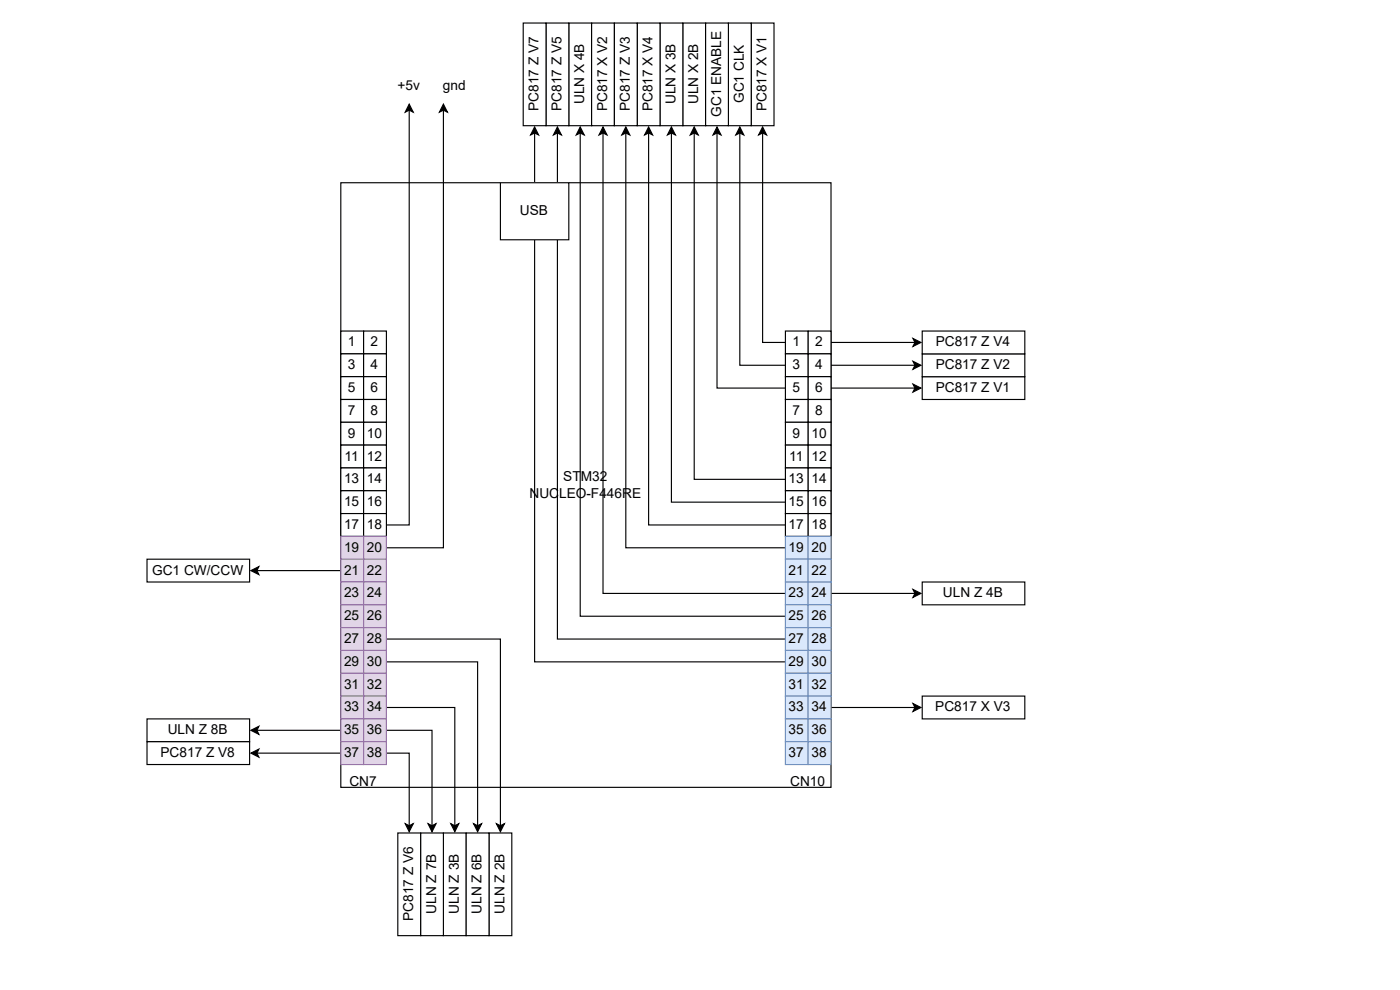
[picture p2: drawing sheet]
<svg xmlns="http://www.w3.org/2000/svg" width="297mm" height="210mm" viewBox="0 0 297 210" stroke-linecap="round" stroke-linejoin="round" font-family="sans-serif">
<path d="M72.3 38.7h104v128.2h-104z" fill="none" stroke="#000" stroke-width=".24"/>
<path d="M72.3 70.2h4.8v4.8h-4.8z" fill="#fff"/>
<path d="M72.3 70.2h4.8v4.8h-4.8z" fill="none" stroke="#000" stroke-width=".24"/>
<path d="M77.1 70.2h4.9v4.8h-4.9z" fill="#fff"/>
<path d="M77.1 70.2h4.9v4.8h-4.9z" fill="none" stroke="#000" stroke-width=".24"/>
<path d="M72.3 75h4.8v4.9h-4.8z" fill="#fff"/>
<path d="M72.3 75h4.8v4.9h-4.8z" fill="none" stroke="#000" stroke-width=".24"/>
<path d="M77.1 75h4.9v4.9h-4.9z" fill="#fff"/>
<path d="M77.1 75h4.9v4.9h-4.9z" fill="none" stroke="#000" stroke-width=".24"/>
<path d="M72.3 79.9h4.8v4.8h-4.8z" fill="#fff"/>
<path d="M72.3 79.9h4.8v4.8h-4.8z" fill="none" stroke="#000" stroke-width=".24"/>
<path d="M77.1 79.9h4.9v4.8h-4.9z" fill="#fff"/>
<path d="M77.1 79.9h4.9v4.8h-4.9z" fill="none" stroke="#000" stroke-width=".24"/>
<path d="M72.3 84.7h4.8v4.8h-4.8z" fill="#fff"/>
<path d="M72.3 84.7h4.8v4.8h-4.8z" fill="none" stroke="#000" stroke-width=".24"/>
<path d="M77.1 84.7h4.9v4.8h-4.9z" fill="#fff"/>
<path d="M77.1 84.7h4.9v4.8h-4.9z" fill="none" stroke="#000" stroke-width=".24"/>
<path d="M72.3 89.5h4.8v4.9h-4.8z" fill="#fff"/>
<path d="M72.3 89.5h4.8v4.9h-4.8z" fill="none" stroke="#000" stroke-width=".24"/>
<path d="M77.1 89.5h4.9v4.9h-4.9z" fill="#fff"/>
<path d="M77.1 89.5h4.9v4.9h-4.9z" fill="none" stroke="#000" stroke-width=".24"/>
<path d="M72.3 94.4h4.8v4.8h-4.8z" fill="#fff"/>
<path d="M72.3 94.4h4.8v4.8h-4.8z" fill="none" stroke="#000" stroke-width=".24"/>
<path d="M77.1 94.4h4.9v4.8h-4.9z" fill="#fff"/>
<path d="M77.1 94.4h4.9v4.8h-4.9z" fill="none" stroke="#000" stroke-width=".24"/>
<path d="M72.3 99.2h4.8v4.8h-4.8z" fill="#fff"/>
<path d="M72.3 99.2h4.8v4.8h-4.8z" fill="none" stroke="#000" stroke-width=".24"/>
<path d="M77.1 99.2h4.9v4.8h-4.9z" fill="#fff"/>
<path d="M77.1 99.2h4.9v4.8h-4.9z" fill="none" stroke="#000" stroke-width=".24"/>
<path d="M72.3 104h4.8v4.9h-4.8z" fill="#fff"/>
<path d="M72.3 104h4.8v4.9h-4.8z" fill="none" stroke="#000" stroke-width=".24"/>
<path d="M77.1 104h4.9v4.9h-4.9z" fill="#fff"/>
<path d="M77.1 104h4.9v4.9h-4.9z" fill="none" stroke="#000" stroke-width=".24"/>
<path d="M72.3 108.9h4.8v4.8h-4.8z" fill="#fff"/>
<path d="M86.8 22.1l.9 1.7-.9-.4-.8 .4zM86.8 23.4v87.9h-4.8M72.3 108.9h4.8v4.8h-4.8z" fill="none" stroke="#000" stroke-width=".24"/>
<path d="M86.8 22.1l.9 1.7-.9-.4-.8 .4z" fill="#000"/>
<path d="M77.1 108.9h4.9v4.8h-4.9z" fill="#fff"/>
<path d="M77.1 108.9h4.9v4.8h-4.9z" fill="none" stroke="#000" stroke-width=".24"/>
<path d="M72.3 113.7h4.8v4.9h-4.8z" fill="#e1d5e7"/>
<path d="M72.3 113.7h4.8v4.9h-4.8z" fill="none" stroke="#9673a6" stroke-width=".24"/>
<path d="M94.1 22.1l.8 1.7-.8-.4-.9 .4zM94.1 23.4v92.7h-12.1" fill="none" stroke="#000" stroke-width=".24"/>
<path d="M94.1 22.1l.8 1.7-.8-.4-.9 .4z" fill="#000"/>
<path d="M77.1 113.7h4.9v4.9h-4.9z" fill="#e1d5e7"/>
<path d="M77.1 113.7h4.9v4.9h-4.9z" fill="none" stroke="#9673a6" stroke-width=".24"/>
<path d="M53.2 121l1.7-.9-.4 .9 .4 .8zM54.5 121h17.8" fill="none" stroke="#000" stroke-width=".24"/>
<path d="M53.2 121l1.7-.9-.4 .9 .4 .8z" fill="#000"/>
<path d="M72.3 118.6h4.8v4.8h-4.8z" fill="#e1d5e7"/>
<path d="M72.3 118.6h4.8v4.8h-4.8z" fill="none" stroke="#9673a6" stroke-width=".24"/>
<path d="M77.1 118.6h4.9v4.8h-4.9z" fill="#e1d5e7"/>
<path d="M77.1 118.6h4.9v4.8h-4.9z" fill="none" stroke="#9673a6" stroke-width=".24"/>
<path d="M72.3 123.4h4.8v4.8h-4.8z" fill="#e1d5e7"/>
<path d="M72.3 123.4h4.8v4.8h-4.8z" fill="none" stroke="#9673a6" stroke-width=".24"/>
<path d="M77.1 123.4h4.9v4.8h-4.9z" fill="#e1d5e7"/>
<path d="M77.1 123.4h4.9v4.8h-4.9z" fill="none" stroke="#9673a6" stroke-width=".24"/>
<path d="M72.3 128.2h4.8v4.9h-4.8z" fill="#e1d5e7"/>
<path d="M72.3 128.2h4.8v4.9h-4.8z" fill="none" stroke="#9673a6" stroke-width=".24"/>
<path d="M77.1 128.2h4.9v4.9h-4.9z" fill="#e1d5e7"/>
<path d="M77.1 128.2h4.9v4.9h-4.9z" fill="none" stroke="#9673a6" stroke-width=".24"/>
<path d="M72.3 133.1h4.8v4.8h-4.8z" fill="#e1d5e7"/>
<path d="M72.3 133.1h4.8v4.8h-4.8z" fill="none" stroke="#9673a6" stroke-width=".24"/>
<path d="M82 135.5h24.2v39.6M105.3 174.6l.9 .5 .8-.5-.8 1.7z" fill="none" stroke="#000" stroke-width=".24"/>
<path d="M105.3 174.6l.9 .5 .8-.5-.8 1.7z" fill="#000"/>
<path d="M77.1 133.1h4.9v4.8h-4.9z" fill="#e1d5e7"/>
<path d="M77.1 133.1h4.9v4.8h-4.9z" fill="none" stroke="#9673a6" stroke-width=".24"/>
<path d="M72.3 137.9h4.8v4.8h-4.8z" fill="#e1d5e7"/>
<path d="M72.3 137.9h4.8v4.8h-4.8z" fill="none" stroke="#9673a6" stroke-width=".24"/>
<path d="M82 140.3h19.3v34.8M100.5 174.6l.8 .5 .9-.5-.9 1.7z" fill="none" stroke="#000" stroke-width=".24"/>
<path d="M100.5 174.6l.8 .5 .9-.5-.9 1.7z" fill="#000"/>
<path d="M77.1 137.9h4.9v4.8h-4.9z" fill="#e1d5e7"/>
<path d="M77.1 137.9h4.9v4.8h-4.9z" fill="none" stroke="#9673a6" stroke-width=".24"/>
<path d="M72.3 142.7h4.8v4.9h-4.8z" fill="#e1d5e7"/>
<path d="M72.3 142.7h4.8v4.9h-4.8z" fill="none" stroke="#9673a6" stroke-width=".24"/>
<path d="M77.1 142.7h4.9v4.9h-4.9z" fill="#e1d5e7"/>
<path d="M77.1 142.7h4.9v4.9h-4.9z" fill="none" stroke="#9673a6" stroke-width=".24"/>
<path d="M72.3 147.6h4.8v4.8h-4.8z" fill="#e1d5e7"/>
<path d="M72.3 147.6h4.8v4.8h-4.8z" fill="none" stroke="#9673a6" stroke-width=".24"/>
<path d="M82 150h14.5v25.1M95.6 174.6l.9 .5 .8-.5-.8 1.7z" fill="none" stroke="#000" stroke-width=".24"/>
<path d="M95.6 174.6l.9 .5 .8-.5-.8 1.7z" fill="#000"/>
<path d="M77.1 147.6h4.9v4.8h-4.9z" fill="#e1d5e7"/>
<path d="M77.1 147.6h4.9v4.8h-4.9z" fill="none" stroke="#9673a6" stroke-width=".24"/>
<path d="M53.2 154.8l1.7-.8-.4 .8 .4 .9zM54.5 154.8h17.8" fill="none" stroke="#000" stroke-width=".24"/>
<path d="M53.2 154.8l1.7-.8-.4 .8 .4 .9z" fill="#000"/>
<path d="M72.3 152.4h4.8v4.9h-4.8z" fill="#e1d5e7"/>
<path d="M72.3 152.4h4.8v4.9h-4.8z" fill="none" stroke="#9673a6" stroke-width=".24"/>
<path d="M82 154.8h9.7v20.3M90.8 174.6l.9 .5 .8-.5-.8 1.7z" fill="none" stroke="#000" stroke-width=".24"/>
<path d="M90.8 174.6l.9 .5 .8-.5-.8 1.7z" fill="#000"/>
<path d="M77.1 152.4h4.9v4.9h-4.9z" fill="#e1d5e7"/>
<path d="M77.1 152.4h4.9v4.9h-4.9z" fill="none" stroke="#9673a6" stroke-width=".24"/>
<path d="M53.2 159.7l1.7-.9-.4 .9 .4 .8zM54.5 159.7h17.8" fill="none" stroke="#000" stroke-width=".24"/>
<path d="M53.2 159.7l1.7-.9-.4 .9 .4 .8z" fill="#000"/>
<path d="M72.3 157.3h4.8v4.8h-4.8z" fill="#e1d5e7"/>
<path d="M72.3 157.3h4.8v4.8h-4.8z" fill="none" stroke="#9673a6" stroke-width=".24"/>
<path d="M82 159.7h4.8v15.4M86 174.6l.8 .5 .9-.5-.9 1.7z" fill="none" stroke="#000" stroke-width=".24"/>
<path d="M86 174.6l.8 .5 .9-.5-.9 1.7z" fill="#000"/>
<path d="M77.1 157.3h4.9v4.8h-4.9z" fill="#e1d5e7"/>
<path d="M77.1 157.3h4.9v4.8h-4.9z" fill="none" stroke="#9673a6" stroke-width=".24"/>
<path d="M161.8 26.9l.8 1.7-.8-.4-.9 .4zM161.8 28.2v44.4h4.8" fill="none" stroke="#000" stroke-width=".24"/>
<path d="M161.8 26.9l.8 1.7-.8-.4-.9 .4z" fill="#000"/>
<path d="M166.6 70.2h4.9v4.8h-4.9z" fill="#fff"/>
<path d="M166.6 70.2h4.9v4.8h-4.9zM176.3 72.6h17.8M193.7 71.8l1.7 .8-1.7 .8 .4-.8z" fill="none" stroke="#000" stroke-width=".24"/>
<path d="M193.7 71.8l1.7 .8-1.7 .8 .4-.8z" fill="#000"/>
<path d="M171.5 70.2h4.8v4.8h-4.8z" fill="#fff"/>
<path d="M157 26.9l.8 1.7-.8-.4-.9 .4zM157 28.2v49.2h9.6M171.5 70.2h4.8v4.8h-4.8z" fill="none" stroke="#000" stroke-width=".24"/>
<path d="M157 26.9l.8 1.7-.8-.4-.9 .4z" fill="#000"/>
<path d="M166.6 75h4.9v4.9h-4.9z" fill="#fff"/>
<path d="M166.6 75h4.9v4.9h-4.9zM176.3 77.4h17.8M193.7 76.6l1.7 .8-1.7 .9 .4-.9z" fill="none" stroke="#000" stroke-width=".24"/>
<path d="M193.7 76.6l1.7 .8-1.7 .9 .4-.9z" fill="#000"/>
<path d="M171.5 75h4.8v4.9h-4.8z" fill="#fff"/>
<path d="M152.1 26.9l.9 1.7-.9-.4-.8 .4zM152.1 28.2v54.1h14.5M171.5 75h4.8v4.9h-4.8z" fill="none" stroke="#000" stroke-width=".24"/>
<path d="M152.1 26.9l.9 1.7-.9-.4-.8 .4z" fill="#000"/>
<path d="M166.6 79.9h4.9v4.8h-4.9z" fill="#fff"/>
<path d="M166.6 79.9h4.9v4.8h-4.9zM176.3 82.3h17.8M193.7 81.4l1.7 .9-1.7 .8 .4-.8z" fill="none" stroke="#000" stroke-width=".24"/>
<path d="M193.7 81.4l1.7 .9-1.7 .8 .4-.8z" fill="#000"/>
<path d="M171.5 79.9h4.8v4.8h-4.8z" fill="#fff"/>
<path d="M171.5 79.9h4.8v4.8h-4.8z" fill="none" stroke="#000" stroke-width=".24"/>
<path d="M166.6 84.7h4.9v4.8h-4.9z" fill="#fff"/>
<path d="M166.6 84.7h4.9v4.8h-4.9z" fill="none" stroke="#000" stroke-width=".24"/>
<path d="M171.5 84.7h4.8v4.8h-4.8z" fill="#fff"/>
<path d="M171.5 84.7h4.8v4.8h-4.8z" fill="none" stroke="#000" stroke-width=".24"/>
<path d="M166.6 89.5h4.9v4.9h-4.9z" fill="#fff"/>
<path d="M166.6 89.5h4.9v4.9h-4.9z" fill="none" stroke="#000" stroke-width=".24"/>
<path d="M171.5 89.5h4.8v4.9h-4.8z" fill="#fff"/>
<path d="M171.5 89.5h4.8v4.9h-4.8z" fill="none" stroke="#000" stroke-width=".24"/>
<path d="M166.6 94.4h4.9v4.8h-4.9z" fill="#fff"/>
<path d="M166.6 94.4h4.9v4.8h-4.9z" fill="none" stroke="#000" stroke-width=".24"/>
<path d="M171.5 94.4h4.8v4.8h-4.8z" fill="#fff"/>
<path d="M147.3 26.9l.8 1.7-.8-.4-.9 .4zM147.3 28.2v73.4h19.3M171.5 94.4h4.8v4.8h-4.8z" fill="none" stroke="#000" stroke-width=".24"/>
<path d="M147.3 26.9l.8 1.7-.8-.4-.9 .4z" fill="#000"/>
<path d="M166.6 99.2h4.9v4.8h-4.9z" fill="#fff"/>
<path d="M166.6 99.2h4.9v4.8h-4.9z" fill="none" stroke="#000" stroke-width=".24"/>
<path d="M171.5 99.2h4.8v4.8h-4.8z" fill="#fff"/>
<path d="M142.4 26.9l.9 1.7-.9-.4-.8 .4zM142.4 28.2v78.3h24.2M171.5 99.2h4.8v4.8h-4.8z" fill="none" stroke="#000" stroke-width=".24"/>
<path d="M142.4 26.9l.9 1.7-.9-.4-.8 .4z" fill="#000"/>
<path d="M166.6 104h4.9v4.9h-4.9z" fill="#fff"/>
<path d="M166.6 104h4.9v4.9h-4.9z" fill="none" stroke="#000" stroke-width=".24"/>
<path d="M171.5 104h4.8v4.9h-4.8z" fill="#fff"/>
<path d="M137.6 26.9l.9 1.7-.9-.4-.8 .4zM137.6 28.2v83.1h29M171.5 104h4.8v4.9h-4.8z" fill="none" stroke="#000" stroke-width=".24"/>
<path d="M137.6 26.9l.9 1.7-.9-.4-.8 .4z" fill="#000"/>
<path d="M166.6 108.9h4.9v4.8h-4.9z" fill="#fff"/>
<path d="M166.6 108.9h4.9v4.8h-4.9z" fill="none" stroke="#000" stroke-width=".24"/>
<path d="M171.5 108.9h4.8v4.8h-4.8z" fill="#fff"/>
<path d="M132.8 26.9l.8 1.7-.8-.4-.9 .4zM132.8 28.2v87.9h33.8M171.5 108.9h4.8v4.8h-4.8z" fill="none" stroke="#000" stroke-width=".24"/>
<path d="M132.8 26.9l.8 1.7-.8-.4-.9 .4z" fill="#000"/>
<path d="M166.6 113.7h4.9v4.9h-4.9z" fill="#dae8fc"/>
<path d="M166.6 113.7h4.9v4.9h-4.9z" fill="none" stroke="#6c8ebf" stroke-width=".24"/>
<path d="M171.5 113.7h4.8v4.9h-4.8z" fill="#dae8fc"/>
<path d="M171.5 113.7h4.8v4.9h-4.8z" fill="none" stroke="#6c8ebf" stroke-width=".24"/>
<path d="M166.6 118.6h4.9v4.8h-4.9z" fill="#dae8fc"/>
<path d="M166.6 118.6h4.9v4.8h-4.9z" fill="none" stroke="#6c8ebf" stroke-width=".24"/>
<path d="M171.5 118.6h4.8v4.8h-4.8z" fill="#dae8fc"/>
<path d="M171.5 118.6h4.8v4.8h-4.8z" fill="none" stroke="#6c8ebf" stroke-width=".24"/>
<path d="M127.9 26.9l.9 1.7-.9-.4-.8 .4zM127.9 28.2v97.6h38.7" fill="none" stroke="#000" stroke-width=".24"/>
<path d="M127.9 26.9l.9 1.7-.9-.4-.8 .4z" fill="#000"/>
<path d="M166.6 123.4h4.9v4.8h-4.9z" fill="#dae8fc"/>
<path d="M166.6 123.4h4.9v4.8h-4.9z" fill="none" stroke="#6c8ebf" stroke-width=".24"/>
<path d="M176.3 125.8h17.8M193.7 125l1.7 .8-1.7 .9 .4-.9z" fill="none" stroke="#000" stroke-width=".24"/>
<path d="M193.7 125l1.7 .8-1.7 .9 .4-.9z" fill="#000"/>
<path d="M171.5 123.4h4.8v4.8h-4.8z" fill="#dae8fc"/>
<path d="M171.5 123.4h4.8v4.8h-4.8z" fill="none" stroke="#6c8ebf" stroke-width=".24"/>
<path d="M123.1 26.9l.8 1.7-.8-.4-.9 .4zM123.1 28.2v102.4h43.5" fill="none" stroke="#000" stroke-width=".24"/>
<path d="M123.1 26.9l.8 1.7-.8-.4-.9 .4z" fill="#000"/>
<path d="M166.6 128.2h4.9v4.9h-4.9z" fill="#dae8fc"/>
<path d="M166.6 128.2h4.9v4.9h-4.9z" fill="none" stroke="#6c8ebf" stroke-width=".24"/>
<path d="M171.5 128.2h4.8v4.9h-4.8z" fill="#dae8fc"/>
<path d="M171.5 128.2h4.8v4.9h-4.8z" fill="none" stroke="#6c8ebf" stroke-width=".24"/>
<path d="M118.3 26.9l.8 1.7-.8-.4-.9 .4zM118.3 28.2v107.3h48.3" fill="none" stroke="#000" stroke-width=".24"/>
<path d="M118.3 26.9l.8 1.7-.8-.4-.9 .4z" fill="#000"/>
<path d="M166.6 133.1h4.9v4.8h-4.9z" fill="#dae8fc"/>
<path d="M166.6 133.1h4.9v4.8h-4.9z" fill="none" stroke="#6c8ebf" stroke-width=".24"/>
<path d="M171.5 133.1h4.8v4.8h-4.8z" fill="#dae8fc"/>
<path d="M171.5 133.1h4.8v4.8h-4.8z" fill="none" stroke="#6c8ebf" stroke-width=".24"/>
<path d="M113.4 26.9l.9 1.7-.9-.4-.8 .4zM113.4 28.2v112.1h53.2" fill="none" stroke="#000" stroke-width=".24"/>
<path d="M113.4 26.9l.9 1.7-.9-.4-.8 .4z" fill="#000"/>
<path d="M166.6 137.9h4.9v4.8h-4.9z" fill="#dae8fc"/>
<path d="M166.6 137.9h4.9v4.8h-4.9z" fill="none" stroke="#6c8ebf" stroke-width=".24"/>
<path d="M171.5 137.9h4.8v4.8h-4.8z" fill="#dae8fc"/>
<path d="M171.5 137.9h4.8v4.8h-4.8z" fill="none" stroke="#6c8ebf" stroke-width=".24"/>
<path d="M166.6 142.7h4.9v4.9h-4.9z" fill="#dae8fc"/>
<path d="M166.6 142.7h4.9v4.9h-4.9z" fill="none" stroke="#6c8ebf" stroke-width=".24"/>
<path d="M171.5 142.7h4.8v4.9h-4.8z" fill="#dae8fc"/>
<path d="M171.5 142.7h4.8v4.9h-4.8z" fill="none" stroke="#6c8ebf" stroke-width=".24"/>
<path d="M166.6 147.6h4.9v4.8h-4.9z" fill="#dae8fc"/>
<path d="M166.6 147.6h4.9v4.8h-4.9z" fill="none" stroke="#6c8ebf" stroke-width=".24"/>
<path d="M176.3 150h17.8M193.7 149.1l1.7 .9-1.7 .8 .4-.8z" fill="none" stroke="#000" stroke-width=".24"/>
<path d="M193.7 149.1l1.7 .9-1.7 .8 .4-.8z" fill="#000"/>
<path d="M171.5 147.6h4.8v4.8h-4.8z" fill="#dae8fc"/>
<path d="M171.5 147.6h4.8v4.8h-4.8z" fill="none" stroke="#6c8ebf" stroke-width=".24"/>
<path d="M166.6 152.4h4.9v4.9h-4.9z" fill="#dae8fc"/>
<path d="M166.6 152.4h4.9v4.9h-4.9z" fill="none" stroke="#6c8ebf" stroke-width=".24"/>
<path d="M171.5 152.4h4.8v4.9h-4.8z" fill="#dae8fc"/>
<path d="M171.5 152.4h4.8v4.9h-4.8z" fill="none" stroke="#6c8ebf" stroke-width=".24"/>
<path d="M166.6 157.3h4.9v4.8h-4.9z" fill="#dae8fc"/>
<path d="M166.6 157.3h4.9v4.8h-4.9z" fill="none" stroke="#6c8ebf" stroke-width=".24"/>
<path d="M171.5 157.3h4.8v4.8h-4.8z" fill="#dae8fc"/>
<path d="M171.5 157.3h4.8v4.8h-4.8z" fill="none" stroke="#6c8ebf" stroke-width=".24"/>
<path d="M106.2 38.7h14.5v12.1h-14.5z" fill="#fff"/>
<path d="M106.2 38.7h14.5v12.1h-14.5z" fill="none" stroke="#000" stroke-width=".24"/>
<path d="M103.7 176.6h4.9v21.8h-4.9z" fill="#fff"/>
<path d="M103.7 176.6h4.9v21.8h-4.9z" fill="none" stroke="#000" stroke-width=".24"/>
<path d="M94.1 176.6h4.8v21.8h-4.8z" fill="#fff"/>
<path d="M94.1 176.6h4.8v21.8h-4.8z" fill="none" stroke="#000" stroke-width=".24"/>
<path d="M195.6 123.4h21.8v4.8h-21.8z" fill="#fff"/>
<path d="M195.6 123.4h21.8v4.8h-21.8z" fill="none" stroke="#000" stroke-width=".24"/>
<path d="M98.9 176.6h4.8v21.8h-4.8z" fill="#fff"/>
<path d="M98.9 176.6h4.8v21.8h-4.8z" fill="none" stroke="#000" stroke-width=".24"/>
<path d="M89.2 176.6h4.9v21.8h-4.9z" fill="#fff"/>
<path d="M89.2 176.6h4.9v21.8h-4.9z" fill="none" stroke="#000" stroke-width=".24"/>
<path d="M31.2 152.4h21.8v4.9h-21.8z" fill="#fff"/>
<path d="M31.2 152.4h21.8v4.9h-21.8z" fill="none" stroke="#000" stroke-width=".24"/>
<path d="M144.9 4.9h4.8v21.8h-4.8z" fill="#fff"/>
<path d="M144.9 4.9h4.8v21.8h-4.8z" fill="none" stroke="#000" stroke-width=".24"/>
<path d="M140 4.9h4.9v21.8h-4.9z" fill="#fff"/>
<path d="M140 4.9h4.9v21.8h-4.9z" fill="none" stroke="#000" stroke-width=".24"/>
<path d="M120.7 4.9h4.8v21.8h-4.8z" fill="#fff"/>
<path d="M120.7 4.9h4.8v21.8h-4.8z" fill="none" stroke="#000" stroke-width=".24"/>
<path d="M159.4 4.9h4.8v21.8h-4.8z" fill="#fff"/>
<path d="M159.4 4.9h4.8v21.8h-4.8z" fill="none" stroke="#000" stroke-width=".24"/>
<path d="M125.5 4.9h4.8v21.8h-4.8z" fill="#fff"/>
<path d="M125.5 4.9h4.8v21.8h-4.8z" fill="none" stroke="#000" stroke-width=".24"/>
<path d="M195.6 147.6h21.8v4.8h-21.8z" fill="#fff"/>
<path d="M195.6 147.6h21.8v4.8h-21.8z" fill="none" stroke="#000" stroke-width=".24"/>
<path d="M135.2 4.9h4.8v21.8h-4.8z" fill="#fff"/>
<path d="M135.2 4.9h4.8v21.8h-4.8z" fill="none" stroke="#000" stroke-width=".24"/>
<path d="M195.6 79.9h21.8v4.8h-21.8z" fill="#fff"/>
<path d="M195.6 79.9h21.8v4.8h-21.8z" fill="none" stroke="#000" stroke-width=".24"/>
<path d="M195.6 75h21.8v4.9h-21.8z" fill="#fff"/>
<path d="M195.6 75h21.8v4.9h-21.8z" fill="none" stroke="#000" stroke-width=".24"/>
<path d="M130.3 4.9h4.9v21.8h-4.9z" fill="#fff"/>
<path d="M130.3 4.9h4.9v21.8h-4.9z" fill="none" stroke="#000" stroke-width=".24"/>
<path d="M195.6 70.2h21.8v4.8h-21.8z" fill="#fff"/>
<path d="M195.6 70.2h21.8v4.8h-21.8z" fill="none" stroke="#000" stroke-width=".24"/>
<path d="M115.8 4.9h4.9v21.8h-4.9z" fill="#fff"/>
<path d="M115.8 4.9h4.9v21.8h-4.9z" fill="none" stroke="#000" stroke-width=".24"/>
<path d="M84.4 176.6h4.8v21.8h-4.8z" fill="#fff"/>
<path d="M84.4 176.6h4.8v21.8h-4.8z" fill="none" stroke="#000" stroke-width=".24"/>
<path d="M111 4.9h4.8v21.8h-4.8z" fill="#fff"/>
<path d="M111 4.9h4.8v21.8h-4.8z" fill="none" stroke="#000" stroke-width=".24"/>
<path d="M31.2 157.3h21.8v4.8h-21.8z" fill="#fff"/>
<path d="M31.2 157.3h21.8v4.8h-21.8z" fill="none" stroke="#000" stroke-width=".24"/>
<path d="M31.2 118.6h21.8v4.8h-21.8z" fill="#fff"/>
<path d="M31.2 118.6h21.8v4.8h-21.8z" fill="none" stroke="#000" stroke-width=".24"/>
<path d="M154.5 4.9h4.9v21.8h-4.9z" fill="#fff"/>
<path d="M154.5 4.9h4.9v21.8h-4.9z" fill="none" stroke="#000" stroke-width=".24"/>
<path d="M149.7 4.9h4.8v21.8h-4.8z" fill="#fff"/>
<path d="M149.7 4.9h4.8v21.8h-4.8z" fill="none" stroke="#000" stroke-width=".24"/>
<g font-size="2.9">
<text x="84.3" y="19">+5v</text>
<text x="93.9" y="19">gnd</text>
<text x="114.3" y="23.6" transform="rotate(-90 114.3 23.6)">PC817 Z V7</text>
<text x="119.1" y="23.6" transform="rotate(-90 119.1 23.6)">PC817 Z V5</text>
<text x="123.9" y="22.1" transform="rotate(-90 123.9 22.1)">ULN X 4B</text>
<text x="128.8" y="23.6" transform="rotate(-90 128.8 23.6)">PC817 X V2</text>
<text x="133.6" y="23.6" transform="rotate(-90 133.6 23.6)">PC817 Z V3</text>
<text x="138.5" y="23.6" transform="rotate(-90 138.5 23.6)">PC817 X V4</text>
<text x="143.3" y="22.1" transform="rotate(-90 143.3 22.1)">ULN X 3B</text>
<text x="148.1" y="22.1" transform="rotate(-90 148.1 22.1)">ULN X 2B</text>
<text x="157.8" y="21.9" transform="rotate(-90 157.8 21.9)">GC1 CLK</text>
<text x="162.6" y="23.6" transform="rotate(-90 162.6 23.6)">PC817 X V1</text>
<text x="153" y="24.8" transform="rotate(-90 153 24.8)">GC1 ENABLE</text>
<text x="110.3" y="45.6">USB</text>
<text x="73.8" y="73.4">1</text>
<text x="78.6" y="73.4">2</text>
<text x="168.1" y="73.4">1</text>
<text x="173" y="73.4">2</text>
<text x="198.5" y="73.4">PC817 Z V4</text>
<text x="73.8" y="78.3">3</text>
<text x="73.8" y="83.1">5</text>
<text x="78.6" y="78.3">4</text>
<text x="78.6" y="83.1">6</text>
<text x="168.1" y="78.3">3</text>
<text x="168.1" y="83.1">5</text>
<text x="173" y="78.3">4</text>
<text x="173" y="83.1">6</text>
<text x="198.5" y="83.1">PC817 Z V1</text>
<text x="198.5" y="78.3">PC817 Z V2</text>
<text x="73.8" y="88">7</text>
<text x="78.6" y="88">8</text>
<text x="168.1" y="88">7</text>
<text x="173" y="88">8</text>
<text x="73.8" y="92.8">9</text>
<text x="77.8" y="92.8">10</text>
<text x="168.1" y="92.8">9</text>
<text x="172.1" y="92.8">10</text>
<text x="73.1" y="97.6">11</text>
<text x="77.8" y="97.6">12</text>
<text x="119.5" y="102">STM32</text>
<text x="167.4" y="97.6">11</text>
<text x="172.1" y="97.6">12</text>
<text x="73" y="102.5">13</text>
<text x="73" y="107.3">15</text>
<text x="77.8" y="102.5">14</text>
<text x="77.8" y="107.3">16</text>
<text x="112.3" y="105.6">NUCLEO-F446RE</text>
<text x="167.3" y="102.5">13</text>
<text x="167.3" y="107.3">15</text>
<text x="172.1" y="102.5">14</text>
<text x="172.1" y="107.3">16</text>
<text x="73" y="112.1">17</text>
<text x="77.8" y="112.1">18</text>
<text x="167.3" y="112.1">17</text>
<text x="172.1" y="112.1">18</text>
<text x="73" y="117">19</text>
<text x="77.8" y="117">20</text>
<text x="167.3" y="117">19</text>
<text x="172.1" y="117">20</text>
<text x="32.3" y="121.8">GC1 CW/CCW</text>
<text x="73" y="121.8">21</text>
<text x="77.8" y="121.8">22</text>
<text x="167.3" y="121.8">21</text>
<text x="172.1" y="121.8">22</text>
<text x="73" y="126.7">23</text>
<text x="73" y="131.5">25</text>
<text x="77.8" y="126.7">24</text>
<text x="77.8" y="131.5">26</text>
<text x="167.3" y="126.7">23</text>
<text x="167.3" y="131.5">25</text>
<text x="172.1" y="126.7">24</text>
<text x="172.1" y="131.5">26</text>
<text x="200" y="126.7">ULN Z 4B</text>
<text x="73" y="136.3">27</text>
<text x="77.8" y="136.3">28</text>
<text x="167.3" y="136.3">27</text>
<text x="172.1" y="136.3">28</text>
<text x="73" y="141.2">29</text>
<text x="77.8" y="141.2">30</text>
<text x="167.3" y="141.2">29</text>
<text x="172.1" y="141.2">30</text>
<text x="73" y="146">31</text>
<text x="77.8" y="146">32</text>
<text x="167.3" y="146">31</text>
<text x="172.1" y="146">32</text>
<text x="35.6" y="155.7">ULN Z 8B</text>
<text x="73" y="150.8">33</text>
<text x="73" y="155.7">35</text>
<text x="77.8" y="150.8">34</text>
<text x="77.8" y="155.7">36</text>
<text x="167.3" y="150.8">33</text>
<text x="167.3" y="155.7">35</text>
<text x="172.1" y="150.8">34</text>
<text x="172.1" y="155.7">36</text>
<text x="198.4" y="150.8">PC817 X V3</text>
<text x="34" y="160.5">PC817 Z V8</text>
<text x="73" y="160.5">37</text>
<text x="77.8" y="160.5">38</text>
<text x="167.3" y="160.5">37</text>
<text x="172.1" y="160.5">38</text>
<text x="74.1" y="166.6">CN7</text>
<text x="167.6" y="166.6">CN10</text>
<text x="87.7" y="195.3" transform="rotate(-90 87.7 195.3)">PC817 Z V6</text>
<text x="92.5" y="193.7" transform="rotate(-90 92.5 193.7)">ULN Z 7B</text>
<text x="97.3" y="193.7" transform="rotate(-90 97.3 193.7)">ULN Z 3B</text>
<text x="102.2" y="193.7" transform="rotate(-90 102.2 193.7)">ULN Z 6B</text>
<text x="107" y="193.7" transform="rotate(-90 107 193.7)">ULN Z 2B</text>
</g>
</svg>
